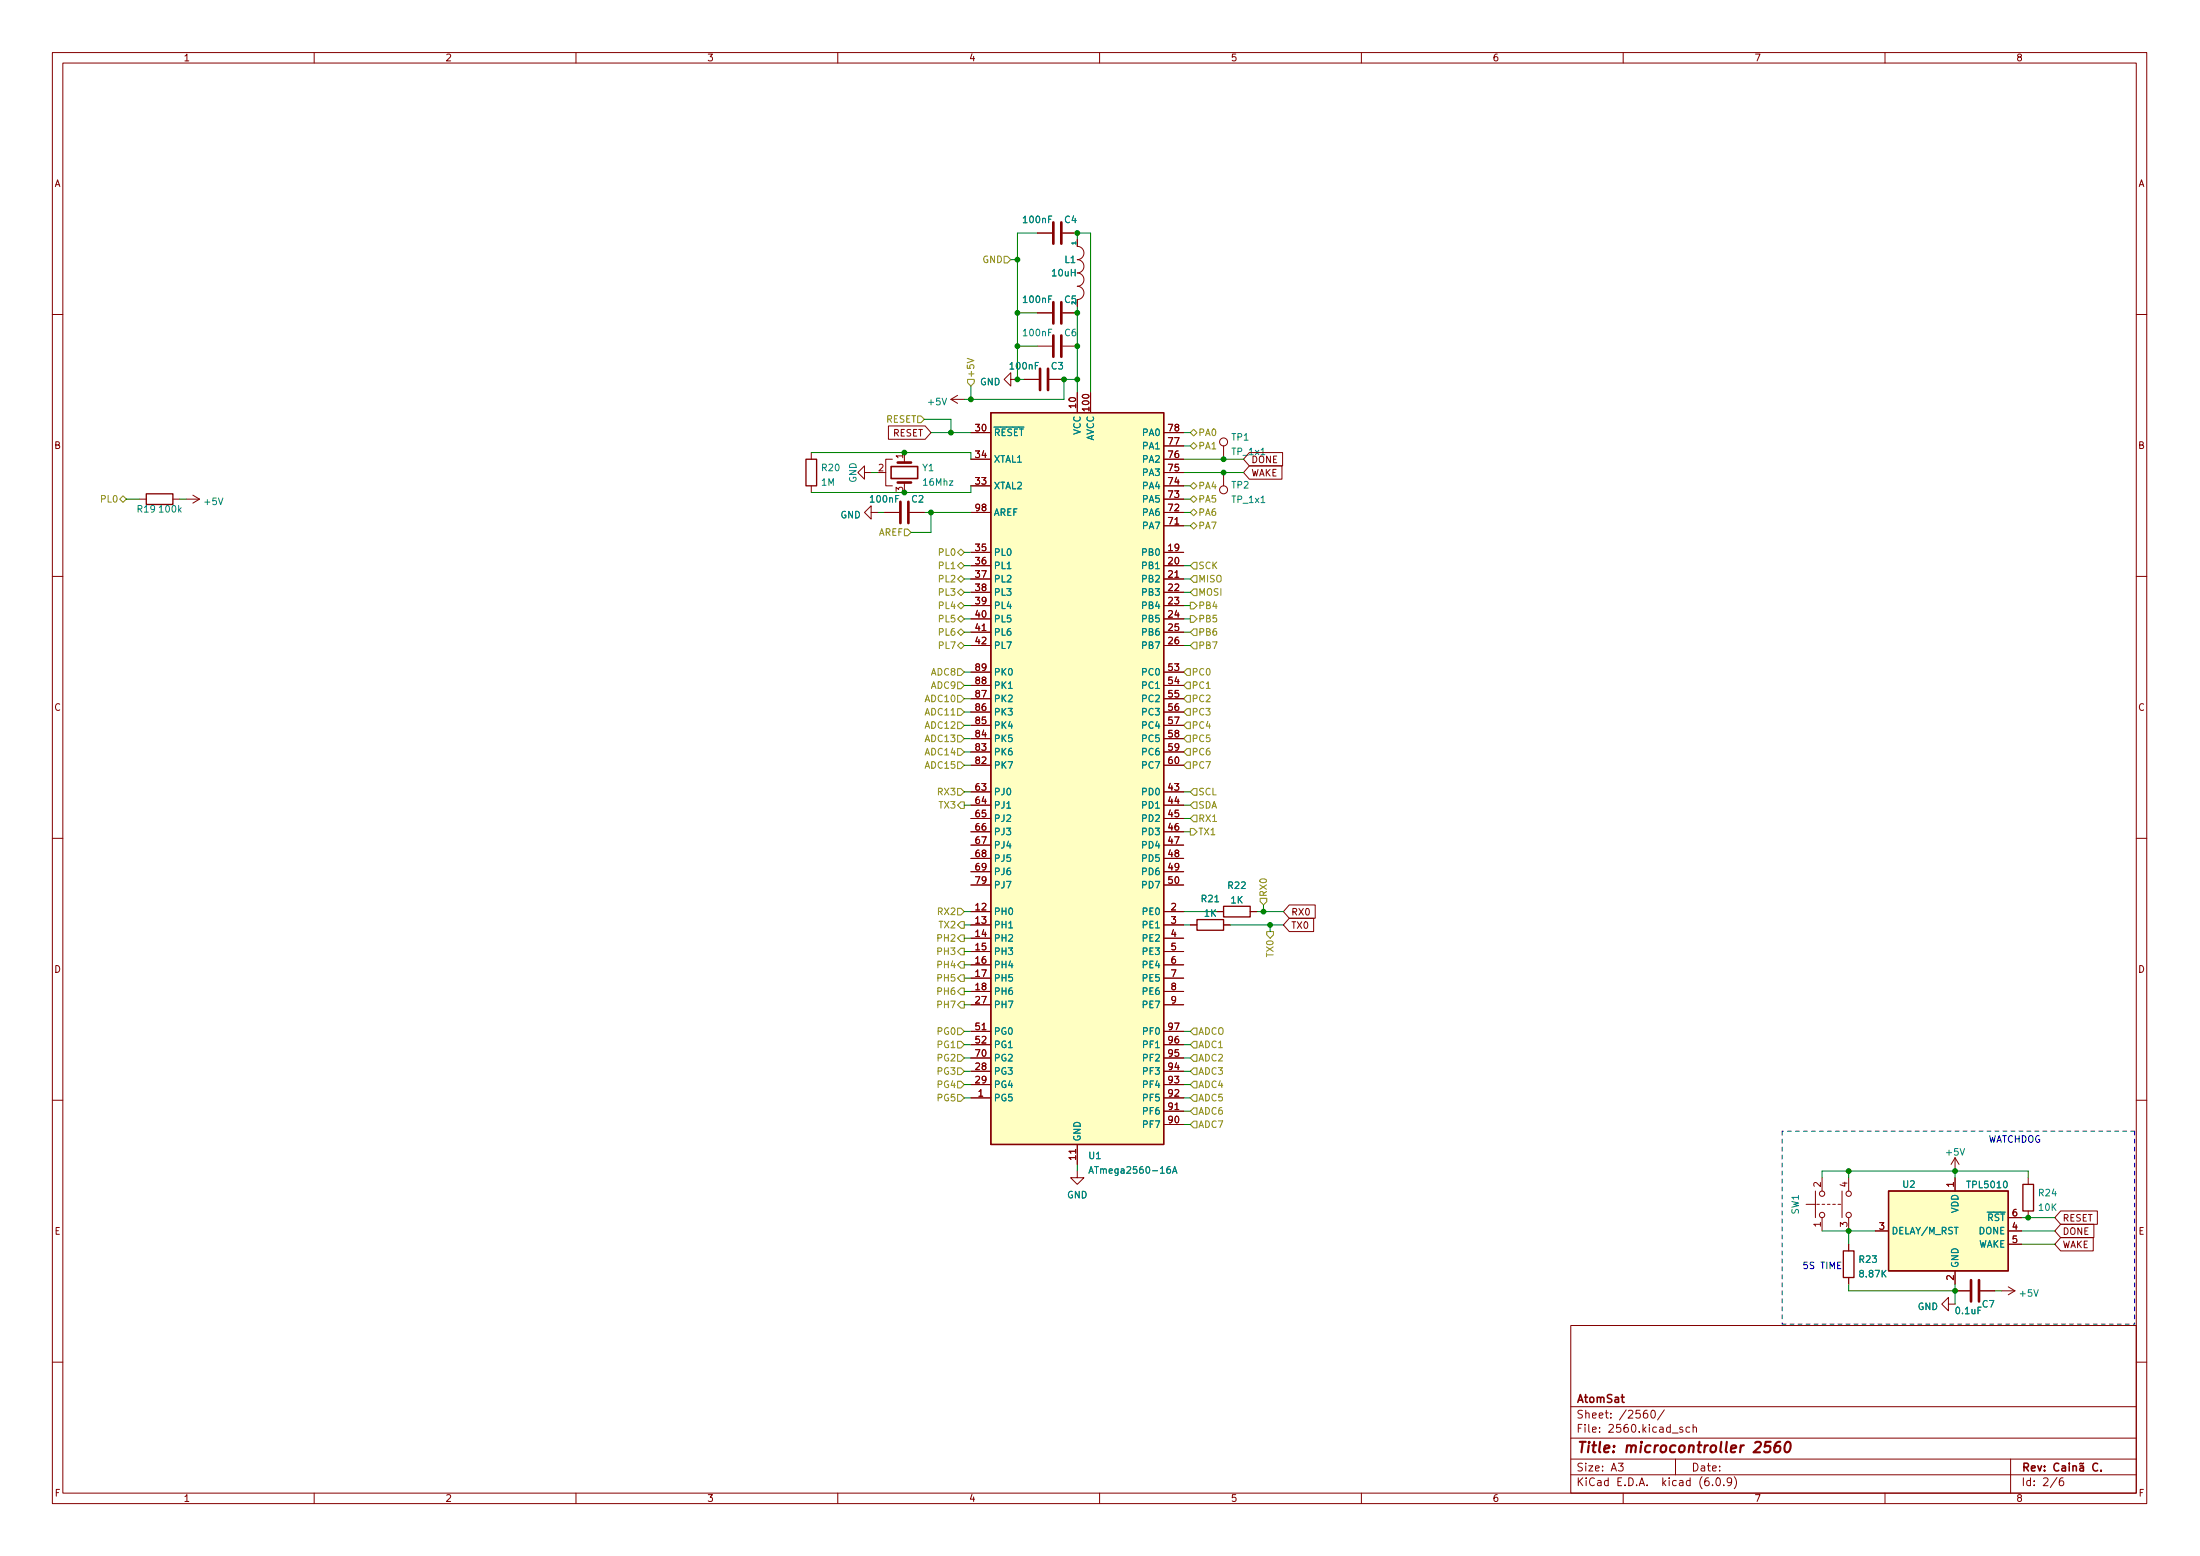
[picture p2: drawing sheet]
<svg xmlns="http://www.w3.org/2000/svg" width="420mm" height="297mm" viewBox="0 0 420 297" stroke-linecap="round" stroke-linejoin="round" font-family="sans-serif">
<g fill="none" stroke="#840000" stroke-width=".19">
<path d="M10 10h400v277h-400zM12 12h396v273h-396zM60 10v2M110 10v2M160 10v2M210 10v2M260 10v2M310 10v2M360 10v2M198.1 44.5h2.8M198.1 59.7h2.8M202.9 44.5h2.8"/>
<path d="M202.9 59.7h2.8M205.7 45.8v1.2a1.27 1.27 0 0 1 1.3 1.3 1.27 1.27 0 0 1-1.3 1.3 1.27 1.27 0 0 1 1.3 1.2 1.27 1.27 0 0 1-1.3 1.3 1.27 1.27 0 0 1 1.3 1.3 1.27 1.27 0 0 1-1.3 1.2 1.27 1.27 0 0 1 1.3 1.3 1.27 1.27 0 0 1-1.3 1.3M10 60h2M181.6 76.2l1.3 .8M181.6 76.2h2.5M182.9 75.5l-1.3 .7M193 72.4v-1.2l-1.2 1.2 1.2 1.3v-1.3h1.3M195.6 72.4h2.8M198.1 66.1h2.8M200.4 72.4h2.8M202.9 66.1h2.8M205.7 75v3.8"/>
<path d="M208.3 75v3.8M408 60h2M26.7 95.3h1.2M33 95.3h1.3M35.6 95.3h2.5M36.8 94.5l1.3 .8M38.1 95.3l-1.3 .7M154.9 86.4v1.3M154.9 92.7v1.3M165.1 90.2v-1.3l-1.3 1.3 1.3 1.3v-1.3h1.3M166.4 97.8v-1.2l-1.3 1.2 1.3 1.3v-1.3h1.2M168.9 97.8h2.8"/>
<path d="M169.7 81.3h7l1.1 1.3-1.1 1.3h-7zM170.4 87.7h-1.2v5h1.2M172.7 87.7v.6M172.7 92.1v.6M173.7 97.8h2.8M185.4 97.8h3.8M185.4 82.6h3.8M185.4 92.7h3.8M185.4 87.7h3.8M222.2 95.3h3.9M222.2 97.8h3.9M222.2 82.6h3.9"/>
<path d="M222.2 92.7h3.9M222.2 87.7h3.9M222.2 90.2h3.9M222.2 85.1h3.9M233.7 85.1v2.6M233.7 90.2v2.5M238.6 86.4h6.4v2.5h-6.4l-1.1-1.2zM238.6 88.9h6.2v2.6h-6.2l-1.1-1.3zM10 110h2M185.4 105.4h3.8M185.4 108h3.8M185.4 110.5h3.8"/>
<path d="M185.4 113.1h3.8M185.4 115.6h3.8M185.4 118.1h3.8M222.2 105.4h3.9M222.2 108h3.9M222.2 110.5h3.9M222.2 113.1h3.9M222.2 115.6h3.9M222.2 118.1h3.9M222.2 100.4h3.9M408 110h2M185.4 120.7h3.8"/>
<path d="M185.4 123.2h3.8M185.4 128.3h3.8M185.4 130.8h3.8M185.4 133.4h3.8M185.4 135.9h3.8M185.4 138.5h3.8M222.2 120.7h3.9M222.2 123.2h3.9M222.2 128.3h3.9M222.2 130.8h3.9M222.2 133.4h3.9M222.2 135.9h3.9"/>
<path d="M222.2 138.5h3.9M185.4 151.2h3.8M185.4 153.7h3.8M185.4 156.2h3.8M185.4 158.8h3.8M185.4 141h3.8M185.4 143.5h3.8M185.4 146.1h3.8M222.2 151.2h3.9M222.2 153.7h3.9M222.2 156.2h3.9M222.2 158.8h3.9"/>
<path d="M222.2 141h3.9M222.2 143.5h3.9M222.2 146.1h3.9M10 160h2M185.4 174h3.8M185.4 176.6h3.8M185.4 179.1h3.8M185.4 161.3h3.8M185.4 163.9h3.8M185.4 166.4h3.8M185.4 168.9h3.8M222.2 174h3.9"/>
<path d="M222.2 176.6h3.9M222.2 179.1h3.9M222.2 161.3h3.9M222.2 163.9h3.9M222.2 166.4h3.9M222.2 168.9h3.9M227.3 176.6h1.3M232.4 174h1.3M233.7 176.6h1.2M238.8 174h1.2M246.2 175.3h4.7v2.5h-4.7l-1.1-1.2zM246.2 172.8h5v2.5h-5l-1.1-1.3z"/>
<path d="M408 160h2M185.4 181.6h3.8M185.4 184.2h3.8M185.4 186.7h3.8M185.4 189.3h3.8M185.4 191.8h3.8M185.4 196.9h3.8M185.4 199.4h3.8M222.2 181.6h3.9M222.2 184.2h3.9M222.2 186.7h3.9M222.2 189.3h3.9"/>
<path d="M222.2 191.8h3.9M222.2 196.9h3.9M222.2 199.4h3.9M10 210h2M185.4 209.6h3.8M185.4 204.5h3.8M185.4 207h3.8M185.4 202h3.8M205.7 218.5v3.8M222.2 209.6h3.9M222.2 204.5h3.9M222.2 207h3.9"/>
<path d="M222.2 202h3.9M222.2 214.7h3.9M222.2 212.1h3.9M408 210h2M205.7 223.6v1.2h1.3l-1.3 1.3-1.2-1.3h1.2M344.9 229.9h1.8M346.7 227.4v5M347 229.9h.5M348 229.9h.5M348 224.8v2.6M348 232.4v2.6M349 229.9h.5"/>
<path d="M350 229.9h.5M351 229.9h.5M351.8 227.4v5M353.1 224.8v2.6M353.1 232.4v2.6M353.1 237.5v1.3M358.1 235h2.6M373.4 221l-.8 1.3M373.4 221v2.6M373.4 224.8v2.6M373.4 221l.7 1.3M383.5 235h2.6"/>
<path d="M383.5 237.5h2.6M383.5 232.4h2.6M387.3 224.8v1.3M387.3 231.2v1.2M393.5 236.3h6.3v2.5h-6.3l-1.1-1.3zM393.5 233.7h6.4v2.6h-6.4l-1.1-1.3zM393.5 231.2h7.1v2.5h-7.1l-1.1-1.3zM300 253h108v32h-108zM353.1 243.9v1.2M372.1 249v-1.3l-1.3 1.3 1.3 1.2v-1.2h1.3M373.4 246.4h2.8M373.4 242.6v2.5"/>
<path d="M378.2 246.4h2.8M382.3 246.4h2.5M383.5 245.7l1.3 .7M384.8 246.4l-1.3 .8M10 260h2M300 278.5h108M300 274.5h108M300 268.5h108M309.1 279.3h.9l-.5 .6 .4 .1v.7l-.2 .1-.6-.1M314.6 269.2a.6 .6 0 0 0-.7 .7v.5l.1 .2 .4 .1 .2-.1 .1-.5-.1-.2-.5-.1-.2 .3M315.5 269.3l.1-.1a.8 .8 0 0 1 .6 .8 .8 .8 0 0 1-.6 .7 1 1 0 0 1-.1-1.4zM317.9 269.1l-1.3 2"/>
<path d="M320 278.5v3M321.4 272.5l-.4-.1-.2 .2 .1 .2 .5 .2v.3h-.6M322.7 272.5l-.4-.1-.3 .3 .1 .6h.6M323.4 272.6l.2-.2 .3 .1 .1 .9M323.4 271.9v1.5M384 278.5v6.5M408 260h2M60 285v2M110 285v2M160 285v2M210 285v2M260 285v2"/>
<path d="M300 281.5h108M310 285v2M327.1 283.5v.1M327.9 282.2l.2-.1a.8 .8 0 0 1 .5 .8 .8 .8 0 0 1-.5 .7 1 1 0 0 1-.2-1.4zM329.2 283.5v.1M330.7 282.8l-.3 .2h-.3l-.2-.2 .1-.6 .4-.1 .2 .2a.99 .99 0 0 1-.3 1.3h-.3M331.2 281.9a1.72 1.72 0 0 1 0 2.3M360 285v2M392.9 282l-1.3 2M394 282.1a.6 .6 0 0 0-.7 .7v.5l.1 .2 .4 .1 .3-.1v-.5l-.1-.2-.4-.1-.3 .3"/>
<circle cx="233.7" cy="84.4" r=".76"/>
<circle cx="233.7" cy="93.5" r=".76"/>
<circle cx="348" cy="231.9" r=".51"/>
<circle cx="348" cy="227.9" r=".51"/>
<circle cx="353.1" cy="231.9" r=".51"/>
<circle cx="353.1" cy="227.9" r=".51"/>
</g>
<g fill="none" stroke="#840000" stroke-width=".3">
<path d="M170.2 89.1h5.1v2.2h-5.1zM389.2 279.8l.3 1 .4-1M390.5 279.9v.1M393.2 279.5a.6 .6 0 0 0-.8 0 .6 .6 0 0 0-.1 .7 .56 .56 0 0 0 .2 .5 .56 .56 0 0 0 .7 0M393.8 279.9h.6l.1 .9M395.2 279.3v.2M395.2 279.8v1M395.9 280l.2-.2 .4 .1v.9M395.9 279.8v1M397.3 279.9h.5l.1 .9M397.9 279.3l-.2 .2-.3-.2-.2 .2M400.6 279.5a.6 .6 0 0 0-.7 0 .6 .6 0 0 0-.2 .7 .56 .56 0 0 0 .3 .5 .56 .56 0 0 0 .6 0"/>
<path d="M386.5 280.1l.8-.1 .1-.2-.1-.3-.2-.2h-.6v1.5M386.9 280.1l.5 .7M388 280.3l.7-.1-.1-.3-.4-.1-.2 .2v.7h.6M390.5 280.7v.1M394.5 280.2h-.5a.29 .29 0 0 0-.3 .3 .29 .29 0 0 0 .3 .3l.5-.1M397.9 280.2h-.5a.29 .29 0 0 0-.2 .3 .29 .29 0 0 0 .2 .3l.5-.1M401.3 280.7v.1"/>
</g>
<path d="M338.2 275.2h-1l-.2 1 .3-.2 .7 .1 .1 .3-.1 .7-.4 .1h-.4l-.3-.1M340 275.2a.91 .91 0 0 0-1.1 .9l-.1 .8 .2 .2a.66 .66 0 0 0 1-.2v-.5l-.1-.3a.66 .66 0 0 0-1 .3M341.1 275.4a.46 .46 0 0 1 .5-.2 .46 .46 0 0 1 .3 .4 1.15 1.15 0 0 1-.7 1.6l-.2-.1a1.53 1.53 0 0 1 .1-1.7z" fill="none" stroke="#840000" stroke-width=".4"/>
<g fill="none" stroke="#840000" stroke-width=".51">
<path d="M201.2 42.5v4M201.2 57.7v4.1M202.7 42.5v4M202.7 57.7v4.1M198.6 70.4v4.1M200.2 70.4v4.1M201.2 64v4.1M202.7 64v4.1M171.4 88.3h2.6M171.4 92.1h2.6M172 95.8v4.1M173.5 95.8v4.1"/>
<path d="M376.4 244.4v4M378 244.4v4"/>
</g>
<path d="M189.2 78.8h33v139.7h-33zM27.9 94.3h5.1v2h-5.1zM153.9 87.7h2.1v5h-2.1zM228.6 175.6h5.1v2h-5.1zM233.7 173h5.1v2h-5.1zM352 238.8h2.1v5.1h-2.1zM360.7 227.4h22.8v15.2h-22.8zM386.3 226.1h2.1v5.1h-2.1z" fill="none" stroke="#840000" stroke-width=".25"/>
<g fill="#ffffc2" stroke="#ffffc2" stroke-width=".19">
<path d="M360.7 227.4h22.8v15.2h-22.8z"/>
<path d="M189.2 78.8h33v139.7h-33z"/>
</g>
<path d="M208 224l.4-1.3 .4 1.3M208.1 223.6h.6M223.9 224l.4-1.3 .5 1.3M224 223.6h.7" fill="none" stroke="#008484" stroke-width=".19"/>
<g fill="none" stroke="#848400" stroke-width=".19">
<path d="M191.8 48.9h.6l.6 .7-.6 .6h-.6zM175.3 79.4h.6l.6 .6-.6 .7h-.6zM184.7 68.4l1.3 .4-1.3 .5M184.8 72.4h1.3v.7l-.7 .6-.6-.6zM23.5 94.7l.6 .6-.6 .6-.6-.6zM227.3 85.1l.7-.6 .6 .6-.6 .7zM227.3 82.6l.7-.6 .6 .6-.6 .6zM227.3 95.3l.7-.6 .6 .6-.6 .6zM227.3 92.7l.7-.6 .6 .6-.6 .7zM227.3 97.8l.7-.6 .6 .6-.6 .7zM172.7 101h.7l.6 .6-.6 .7h-.7zM182.9 115.6l.6-.6 .6 .6-.6 .6z"/>
<path d="M182.9 110.5l.6-.6 .6 .6-.6 .7zM182.9 118.1l.6-.6 .6 .6-.6 .7zM182.9 113.1l.6-.7 .6 .7-.6 .6zM182.9 108l.6-.6 .6 .6-.6 .6zM182.9 105.4l.6-.6 .6 .6-.6 .7zM227.3 117.5h.7l.6 .6-.6 .7h-.7zM227.3 108l.7-.6h.6v1.2h-.6zM227.3 100.4l.7-.7 .6 .7-.6 .6zM227.3 115h.7l.6 .6-.6 .6h-.7zM227.3 110.5l.7-.6h.6v1.3h-.6zM228 112.4h.6v1.3h-.6l-.7-.6zM182.9 120.7l.6-.6 .6 .6-.6 .6z"/>
<path d="M182.9 123.2l.6-.6 .6 .6-.6 .7zM182.9 127.7h.6l.6 .6-.6 .6h-.6zM182.9 137.8h.6l.6 .7-.6 .6h-.6zM182.9 135.3h.6l.6 .6-.6 .7h-.6zM182.9 132.8h.6l.6 .6-.6 .6h-.6zM182.9 130.2h.6l.6 .6-.6 .7h-.6zM226.7 127.7h.6v1.2h-.6l-.6-.6zM226.7 132.8h.6v1.2h-.6l-.6-.6zM226.7 135.3h.6v1.3h-.6l-.6-.7zM226.7 130.2h.6v1.3h-.6l-.6-.7zM226.7 137.8h.6v1.3h-.6l-.6-.6zM227.3 123.2l.7-.6h.6v1.3h-.6z"/>
<path d="M227.3 120.7l.7-.6h.6v1.2h-.6zM182.9 150.5h.6l.6 .7-.6 .6h-.6zM182.9 142.9h.6l.6 .6-.6 .7h-.6zM182.9 140.4h.6l.6 .6-.6 .6h-.6zM182.9 145.5h.6l.6 .6-.6 .6h-.6zM183.5 153.1h.6v1.2h-.6l-.6-.6zM226.7 145.5h.6v1.2h-.6l-.6-.6zM226.7 140.4h.6v1.2h-.6l-.6-.6zM226.7 142.9h.6v1.3h-.6l-.6-.7zM227.3 158.2h.7l.6 .6-.6 .6h-.7zM228 150.5h.6v1.3h-.6l-.7-.6zM228 153.1h.6v1.2h-.6l-.7-.6z"/>
<path d="M228 155.6h.6v1.3h-.6l-.7-.7zM182.9 173.4h.6l.6 .6-.6 .7h-.6zM183.5 175.9h.6v1.3h-.6l-.6-.6zM183.5 178.5h.6v1.2h-.6l-.6-.6zM240.7 171.5h1.2v.6l-.6 .7-.6-.7zM241.9 177.8h1.3v.7l-.6 .6-.7-.6zM182.9 198.8h.6l.6 .6-.6 .7h-.6zM182.9 196.3h.6l.6 .6-.6 .6h-.6zM183.5 191.2h.6v1.2h-.6l-.6-.6zM183.5 183.6h.6v1.2h-.6l-.6-.6zM183.5 181h.6v1.3h-.6l-.6-.7zM183.5 186.1h.6v1.3h-.6l-.6-.7z"/>
<path d="M183.5 188.6h.6v1.3h-.6l-.6-.6zM228 198.8h.6v1.3h-.6l-.7-.7zM228 196.3h.6v1.2h-.6l-.7-.6zM182.9 201.3h.6l.6 .7-.6 .6h-.6zM182.9 209h.6l.6 .6-.6 .6h-.6zM182.9 206.4h.6l.6 .6-.6 .7h-.6zM182.9 203.9h.6l.6 .6-.6 .6h-.6zM227.3 214.7l.7-.7h.6v1.3h-.6zM227.3 204.5l.7-.6h.6v1.2h-.6zM228 211.5h.6v1.3h-.6l-.7-.7zM228 209h.6v1.2h-.6l-.7-.6zM228 206.4h.6v1.3h-.6l-.7-.7z"/>
<path d="M228 201.3h.6v1.3h-.6l-.7-.6z"/>
</g>
<path d="M351.6 240.9h-.6v1.3h.6" fill="none" stroke="#0000c2" stroke-width=".19"/>
<path d="M340.4 215.9v36.9M407.7 215.9h-67.3M407.7 215.9v36.9M340.4 252.8h67.3" fill="none" stroke="#0000c2" stroke-width=".19" stroke-dasharray=".8 .8"/>
<g fill="none" stroke="#008400" stroke-width=".19">
<path d="M193 49.6h1.3M194.3 59.7h3.8M198.1 44.5h-3.8v27.9h1.3M205.7 45.8v-1.3h2.6v30.5M205.7 58.5v16.5M185.4 73.7v2.5M194.3 66.1h3.8M205.7 72.4h-2.5v3.8h-19.1M24.1 95.3h2.6M34.3 95.3h1.3M154.9 86.4h30.5v1.3M166.4 90.2h1.2"/>
<path d="M167.6 97.8h1.3M176.5 80h5.1v2.6M176.5 97.8h8.9M177.8 97.8v3.8h-3.8M177.8 82.6h7.6M185.4 92.7v1.3h-30.5M226.1 97.8h1.2M226.1 90.2h11.4M226.1 95.3h1.2M226.1 82.6h1.2M226.1 87.7h11.4M226.1 85.1h1.2"/>
<path d="M226.1 92.7h1.2M184.1 108h1.3M184.1 105.4h1.3M184.1 115.6h1.3M184.1 110.5h1.3M184.1 113.1h1.3M184.1 118.1h1.3M226.1 108h1.2M226.1 115.6h1.2M226.1 110.5h1.2M226.1 113.1h1.2M226.1 118.1h1.2"/>
<path d="M226.1 100.4h1.2M184.1 120.7h1.3M184.1 128.3h1.3M184.1 123.2h1.3M184.1 138.5h1.3M184.1 130.8h1.3M184.1 135.9h1.3M184.1 133.4h1.3M226.1 120.7h1.2M226.1 123.2h1.2M184.1 151.2h1.3M184.1 146.1h1.3"/>
<path d="M184.1 153.7h1.3M184.1 141h1.3M184.1 143.5h1.3M226.1 151.2h1.2M226.1 153.7h1.2M226.1 156.2h1.2M226.1 158.8h1.2M184.1 174h1.3M184.1 176.6h1.3M184.1 179.1h1.3M226.1 174h6.3M226.1 176.6h1.2"/>
<path d="M234.9 176.6h10.2M240 174h5.1M241.3 172.8v1.2M242.6 176.6v1.2M184.1 196.9h1.3M184.1 181.6h1.3M184.1 186.7h1.3M184.1 184.2h1.3M184.1 199.4h1.3M184.1 191.8h1.3M184.1 189.3h1.3M226.1 196.9h1.2"/>
<path d="M226.1 199.4h1.2M184.1 207h1.3M184.1 204.5h1.3M184.1 209.6h1.3M184.1 202h1.3M226.1 207h1.2M226.1 204.5h1.2M226.1 209.6h1.2M226.1 212.1h1.2M226.1 214.7h1.2M226.1 202h1.2M205.7 222.3v1.3"/>
<path d="M348 224.8v-1.2h39.3v1.2M348 235h10.1M353.1 223.6v1.2M353.1 235v2.5M373.4 223.6v1.2M386.1 235h6.3M386.1 232.4h6.3M386.1 237.5h6.3M353.1 245.1v1.3h20.3M373.4 245.1v3.9M381 246.4h1.3"/>
</g>
<g fill="#008400" stroke="#008400" stroke-width=".19">
<circle cx="172.7" cy="94" r=".46"/>
<circle cx="177.8" cy="97.8" r=".46"/>
<circle cx="233.7" cy="90.2" r=".46"/>
<circle cx="233.7" cy="87.7" r=".46"/>
<circle cx="172.7" cy="86.4" r=".46"/>
<circle cx="181.6" cy="82.6" r=".46"/>
<circle cx="205.7" cy="66.1" r=".46"/>
<circle cx="194.3" cy="66.1" r=".46"/>
<circle cx="194.3" cy="59.7" r=".46"/>
<circle cx="205.7" cy="59.7" r=".46"/>
<circle cx="194.3" cy="49.6" r=".46"/>
<circle cx="203.2" cy="72.4" r=".46"/>
<circle cx="205.7" cy="72.4" r=".46"/>
<circle cx="205.7" cy="44.5" r=".46"/>
<circle cx="185.4" cy="76.2" r=".46"/>
<circle cx="194.3" cy="72.4" r=".46"/>
<circle cx="353.1" cy="223.6" r=".46"/>
<circle cx="373.4" cy="223.6" r=".46"/>
<circle cx="373.4" cy="246.4" r=".46"/>
<circle cx="387.3" cy="232.4" r=".46"/>
<circle cx="353.1" cy="235" r=".46"/>
<circle cx="241.3" cy="174" r=".46"/>
<circle cx="242.6" cy="176.6" r=".46"/>
</g>
<text font-size="2.8" fill="#840000" x="301" y="277.3">Title: microcontroller 2560</text>
<g font-size="2.1" fill="#840000">
<text x="301" y="267.8">AtomSat</text>
<text x="301" y="273.5">File: 2560.kicad_sch</text>
<text x="301" y="270.8">Sheet: /2560/</text>
<text x="301" y="280.9">Size: A3</text>
<text x="323" y="280.9">Date:</text>
<text x="301" y="283.7">KiCad E.D.A. kicad (6.0.9)</text>
<text x="386" y="283.7">Id: 2/6</text>
</g>
<g font-size="1.8" fill="#840000">
<text x="35" y="11.7">1</text>
<text x="85" y="11.7">2</text>
<text x="135" y="11.7">3</text>
<text x="185" y="11.7">4</text>
<text x="235" y="11.7">5</text>
<text x="285" y="11.7">6</text>
<text x="335" y="11.7">7</text>
<text x="385" y="11.7">8</text>
<text x="10.3" y="35.7">A</text>
<text x="408.3" y="35.7">A</text>
<text x="205.5" y="77.9" transform="rotate(-90 205.5 77.9)">10</text>
<text x="170.5" y="83.3">RESET</text>
<text x="186.3" y="82.3">30</text>
<text x="208" y="78.3" transform="rotate(-90 208 78.3)">100</text>
<text x="223.2" y="82.3">78</text>
<text x="10.3" y="85.7">B</text>
<text x="167.8" y="90">2</text>
<text x="172.5" y="87.5" transform="rotate(-90 172.5 87.5)">1</text>
<text x="186.3" y="87.4">34</text>
<text x="223.2" y="90">75</text>
<text x="223.2" y="87.4">76</text>
<text x="223.2" y="84.9">77</text>
<text x="238.9" y="88.4">DONE</text>
<text x="408.3" y="85.7">B</text>
<text x="172.5" y="93.9" transform="rotate(-90 172.5 93.9)">3</text>
<text x="186.3" y="92.5">33</text>
<text x="223.2" y="95">73</text>
<text x="223.2" y="92.5">74</text>
<text x="238.9" y="90.9">WAKE</text>
<text x="186.3" y="97.6">98</text>
<text x="223.2" y="100.1">71</text>
<text x="223.2" y="97.6">72</text>
<text x="186.3" y="105.2">35</text>
<text x="186.3" y="107.7">36</text>
<text x="223.2" y="105.2">19</text>
<text x="223.2" y="107.7">20</text>
<text x="186.3" y="110.3">37</text>
<text x="186.3" y="112.8">38</text>
<text x="223.2" y="110.3">21</text>
<text x="223.2" y="112.8">22</text>
<text x="186.3" y="115.4">39</text>
<text x="186.3" y="117.9">40</text>
<text x="223.2" y="115.4">23</text>
<text x="223.2" y="117.9">24</text>
<text x="186.3" y="120.4">41</text>
<text x="186.3" y="123">42</text>
<text x="223.2" y="120.4">25</text>
<text x="223.2" y="123">26</text>
<text x="186.3" y="130.6">88</text>
<text x="186.3" y="128.1">89</text>
<text x="223.2" y="128.1">53</text>
<text x="223.2" y="130.6">54</text>
<text x="10.3" y="135.7">C</text>
<text x="186.3" y="135.7">86</text>
<text x="186.3" y="133.1">87</text>
<text x="223.2" y="133.1">55</text>
<text x="223.2" y="135.7">56</text>
<text x="408.3" y="135.7">C</text>
<text x="186.3" y="143.3">83</text>
<text x="186.3" y="140.8">84</text>
<text x="186.3" y="138.2">85</text>
<text x="223.2" y="138.2">57</text>
<text x="223.2" y="140.8">58</text>
<text x="223.2" y="143.3">59</text>
<text x="186.3" y="145.8">82</text>
<text x="223.2" y="145.8">60</text>
<text x="186.3" y="150.9">63</text>
<text x="186.3" y="153.5">64</text>
<text x="186.3" y="156">65</text>
<text x="223.2" y="150.9">43</text>
<text x="223.2" y="153.5">44</text>
<text x="223.2" y="156">45</text>
<text x="186.3" y="158.5">66</text>
<text x="186.3" y="161.1">67</text>
<text x="223.2" y="158.5">46</text>
<text x="223.2" y="161.1">47</text>
<text x="186.3" y="163.6">68</text>
<text x="186.3" y="166.2">69</text>
<text x="223.2" y="163.6">48</text>
<text x="223.2" y="166.2">49</text>
<text x="186.3" y="173.8">12</text>
<text x="186.3" y="168.7">79</text>
<text x="223.2" y="168.7">50</text>
<text x="223.7" y="173.8">2</text>
<text x="186.3" y="176.3">13</text>
<text x="186.3" y="178.9">14</text>
<text x="223.7" y="176.3">3</text>
<text x="223.7" y="178.9">4</text>
<text x="246.5" y="177.3">TX0</text>
<text x="246.5" y="174.8">RX0</text>
<text x="10.3" y="185.7">D</text>
<text x="186.3" y="181.4">15</text>
<text x="186.3" y="183.9">16</text>
<text x="223.7" y="181.4">5</text>
<text x="223.7" y="183.9">6</text>
<text x="408.3" y="185.7">D</text>
<text x="186.3" y="186.5">17</text>
<text x="186.3" y="189">18</text>
<text x="186.3" y="191.6">27</text>
<text x="223.7" y="186.5">7</text>
<text x="223.7" y="189">8</text>
<text x="223.7" y="191.6">9</text>
<text x="186.3" y="196.6">51</text>
<text x="223.2" y="196.6">97</text>
<text x="186.3" y="199.2">52</text>
<text x="186.3" y="201.7">70</text>
<text x="223.2" y="201.7">95</text>
<text x="223.2" y="199.2">96</text>
<text x="186.3" y="204.3">28</text>
<text x="186.3" y="206.8">29</text>
<text x="186.8" y="209.3">1</text>
<text x="223.2" y="209.3">92</text>
<text x="223.2" y="206.8">93</text>
<text x="223.2" y="204.3">94</text>
<text x="223.2" y="214.4">90</text>
<text x="223.2" y="211.9">91</text>
<text x="205.5" y="221.4" transform="rotate(-90 205.5 221.4)">11</text>
<text x="347.7" y="226.6" transform="rotate(-90 347.7 226.6)">2</text>
<text x="352.8" y="226.6" transform="rotate(-90 352.8 226.6)">4</text>
<text x="373.1" y="226.6" transform="rotate(-90 373.1 226.6)">1</text>
<text x="384.3" y="232.2">6</text>
<text x="393.9" y="233.2">RESET</text>
<text x="10.4" y="235.7">E</text>
<text x="347.7" y="234.2" transform="rotate(-90 347.7 234.2)">1</text>
<text x="352.8" y="234.2" transform="rotate(-90 352.8 234.2)">3</text>
<text x="358.9" y="234.7">3</text>
<text x="384.3" y="234.7">4</text>
<text x="384.3" y="237.3">5</text>
<text x="393.9" y="238.3">WAKE</text>
<text x="393.9" y="235.7">DONE</text>
<text x="408.4" y="235.7">E</text>
<text x="373.1" y="244.4" transform="rotate(-90 373.1 244.4)">2</text>
<text x="10.4" y="285.7">F</text>
<text x="35" y="286.7">1</text>
<text x="85" y="286.7">2</text>
<text x="135" y="286.7">3</text>
<text x="185" y="286.7">4</text>
<text x="235" y="286.7">5</text>
<text x="285" y="286.7">6</text>
<text x="335" y="286.7">7</text>
<text x="385" y="286.7">8</text>
<text x="408.4" y="285.7">F</text>
</g>
<g font-size="1.8" fill="#008484">
<text x="195.6" y="42.6">100nF</text>
<text x="203.3" y="42.6">C4</text>
<text x="201" y="52.7">10uH</text>
<text x="203.4" y="50.2">L1</text>
<text x="195.6" y="57.8">100nF</text>
<text x="203.3" y="57.8">C5</text>
<text x="195.6" y="64.2">100nF</text>
<text x="203.3" y="64.2">C6</text>
<text x="193" y="70.5">100nF</text>
<text x="200.8" y="70.5">C3</text>
<text x="177.4" y="77.4">+5V</text>
<text x="187.2" y="73.5">GND</text>
<text x="189.7" y="83.2">~{RESET}</text>
<text x="206.4" y="83" transform="rotate(-90 206.4 83)">VCC</text>
<text x="218.3" y="83.2">PA0</text>
<text x="157" y="89.9">R20</text>
<text x="176.2" y="89.9">Y1</text>
<text x="189.7" y="88.3">XTAL1</text>
<text x="208.9" y="84.3" transform="rotate(-90 208.9 84.3)">AVCC</text>
<text x="218.3" y="88.3">PA2</text>
<text x="218.3" y="85.8">PA1</text>
<text x="235.3" y="84.1">TP1</text>
<text x="235.4" y="86.9">TP_1x1</text>
<text x="156.9" y="92.7">1M</text>
<text x="163.6" y="92.2" transform="rotate(-90 163.6 92.2)">GND</text>
<text x="166.4" y="95.9">100nF</text>
<text x="174.1" y="95.9">C2</text>
<text x="176.4" y="92.7">16Mhz</text>
<text x="189.7" y="93.4">XTAL2</text>
<text x="218.3" y="95.9">PA5</text>
<text x="218.3" y="93.4">PA4</text>
<text x="218.3" y="90.8">PA3</text>
<text x="235.3" y="93.2">TP2</text>
<text x="26.3" y="97.8">R19</text>
<text x="30.6" y="97.8">100k</text>
<text x="39.2" y="96.4">+5V</text>
<text x="160.5" y="98.9">GND</text>
<text x="189.7" y="98.5">AREF</text>
<text x="218.3" y="101">PA7</text>
<text x="218.3" y="98.5">PA6</text>
<text x="235.4" y="96">TP_1x1</text>
<text x="189.7" y="106.1">PL0</text>
<text x="218.3" y="106.1">PB0</text>
<text x="189.7" y="108.6">PL1</text>
<text x="189.7" y="111.2">PL2</text>
<text x="189.7" y="113.7">PL3</text>
<text x="218.3" y="108.6">PB1</text>
<text x="218.3" y="111.2">PB2</text>
<text x="218.3" y="113.7">PB3</text>
<text x="189.7" y="116.2">PL4</text>
<text x="189.7" y="118.8">PL5</text>
<text x="218.3" y="116.2">PB4</text>
<text x="218.3" y="118.8">PB5</text>
<text x="189.7" y="121.3">PL6</text>
<text x="189.7" y="123.9">PL7</text>
<text x="218.3" y="121.3">PB6</text>
<text x="218.3" y="123.9">PB7</text>
<text x="189.7" y="131.5">PK1</text>
<text x="189.7" y="128.9">PK0</text>
<text x="218.3" y="128.9">PC0</text>
<text x="218.3" y="131.5">PC1</text>
<text x="189.7" y="136.6">PK3</text>
<text x="189.7" y="134">PK2</text>
<text x="218.3" y="134">PC2</text>
<text x="218.3" y="136.6">PC3</text>
<text x="189.7" y="141.6">PK5</text>
<text x="189.7" y="139.1">PK4</text>
<text x="218.3" y="139.1">PC4</text>
<text x="218.3" y="141.6">PC5</text>
<text x="189.7" y="146.7">PK7</text>
<text x="189.7" y="144.2">PK6</text>
<text x="218.3" y="144.2">PC6</text>
<text x="218.3" y="146.7">PC7</text>
<text x="189.7" y="151.8">PJ0</text>
<text x="189.7" y="154.3">PJ1</text>
<text x="218.3" y="151.8">PD0</text>
<text x="218.3" y="154.3">PD1</text>
<text x="189.7" y="156.9">PJ2</text>
<text x="189.7" y="159.4">PJ3</text>
<text x="189.7" y="162">PJ4</text>
<text x="218.3" y="156.9">PD2</text>
<text x="218.3" y="159.4">PD3</text>
<text x="218.3" y="162">PD4</text>
<text x="189.7" y="164.5">PJ5</text>
<text x="189.7" y="167">PJ6</text>
<text x="218.3" y="164.5">PD5</text>
<text x="218.3" y="167">PD6</text>
<text x="189.7" y="169.6">PJ7</text>
<text x="218.3" y="169.6">PD7</text>
<text x="229.5" y="172.2">R21</text>
<text x="234.6" y="169.7">R22</text>
<text x="235.1" y="172.5">1K</text>
<text x="189.7" y="174.7">PH0</text>
<text x="189.7" y="177.2">PH1</text>
<text x="189.7" y="179.7">PH2</text>
<text x="218.4" y="174.7">PE0</text>
<text x="218.4" y="177.2">PE1</text>
<text x="218.4" y="179.7">PE2</text>
<text x="230" y="175">1K</text>
<text x="189.7" y="182.3">PH3</text>
<text x="189.7" y="184.8">PH4</text>
<text x="218.4" y="182.3">PE3</text>
<text x="218.4" y="184.8">PE4</text>
<text x="189.7" y="187.4">PH5</text>
<text x="189.7" y="189.9">PH6</text>
<text x="218.4" y="187.4">PE5</text>
<text x="218.4" y="189.9">PE6</text>
<text x="189.7" y="192.4">PH7</text>
<text x="189.7" y="197.5">PG0</text>
<text x="218.4" y="192.4">PE7</text>
<text x="218.5" y="197.5">PF0</text>
<text x="189.7" y="200.1">PG1</text>
<text x="189.7" y="202.6">PG2</text>
<text x="218.5" y="202.6">PF2</text>
<text x="218.5" y="200.1">PF1</text>
<text x="189.7" y="205.1">PG3</text>
<text x="189.7" y="207.7">PG4</text>
<text x="218.5" y="207.7">PF4</text>
<text x="218.5" y="205.1">PF3</text>
<text x="189.7" y="210.2">PG5</text>
<text x="218.5" y="215.3">PF7</text>
<text x="218.5" y="212.8">PF6</text>
<text x="218.5" y="210.2">PF5</text>
<text x="206.4" y="218" transform="rotate(-90 206.4 218)">GND</text>
<text x="208" y="221.3">U1</text>
<text x="371.8" y="220.6">+5V</text>
<text x="209" y="224">ATmega2560-16A</text>
<text x="363.4" y="226.7">U2</text>
<text x="375.9" y="226.8">TPL5010</text>
<text x="203.8" y="228.8">GND</text>
<text x="343.5" y="231.8" transform="rotate(-90 343.5 231.8)">SW1</text>
<text x="374" y="231.6" transform="rotate(-90 374 231.6)">VDD</text>
<text x="378.1" y="233.1">~{RST}</text>
<text x="389.4" y="228.4">R24</text>
<text x="389.4" y="231.1">10K</text>
<text x="361.2" y="235.6">DELAY/M_RST</text>
<text x="377.6" y="238.2">WAKE</text>
<text x="377.9" y="235.6">DONE</text>
<text x="355.1" y="241.1">R23</text>
<text x="355.3" y="243.8">8.87K</text>
<text x="374" y="242.1" transform="rotate(-90 374 242.1)">GND</text>
<text x="366.2" y="250.1">GND</text>
<text x="373.6" y="250.9">0.1uF</text>
<text x="378.6" y="249.6">C7</text>
<text x="385.9" y="247.5">+5V</text>
</g>
<g font-size="1.8" fill="#848400">
<text x="187.6" y="50.2">GND</text>
<text x="186.1" y="72.2" transform="rotate(-90 186.1 72.2)">+5V</text>
<text x="169.2" y="80.7">RESET</text>
<text x="228.8" y="83.2">PA0</text>
<text x="228.8" y="85.8">PA1</text>
<text x="19.4" y="95.9">PL0</text>
<text x="228.8" y="95.9">PA5</text>
<text x="228.8" y="93.4">PA4</text>
<text x="228.8" y="98.5">PA6</text>
<text x="228.8" y="101">PA7</text>
<text x="167.7" y="102.3">AREF</text>
<text x="179.4" y="106.1">PL0</text>
<text x="179.4" y="111.2">PL2</text>
<text x="179.4" y="113.7">PL3</text>
<text x="179.4" y="108.6">PL1</text>
<text x="228.8" y="113.7">MOSI</text>
<text x="228.8" y="108.6">SCK</text>
<text x="228.8" y="111.2">MISO</text>
<text x="179.4" y="116.2">PL4</text>
<text x="179.4" y="118.8">PL5</text>
<text x="228.8" y="118.8">PB5</text>
<text x="228.8" y="116.2">PB4</text>
<text x="179.4" y="121.3">PL6</text>
<text x="179.4" y="123.9">PL7</text>
<text x="228.8" y="123.9">PB7</text>
<text x="228.8" y="121.3">PB6</text>
<text x="177.9" y="128.9">ADC8</text>
<text x="177.9" y="131.5">ADC9</text>
<text x="227.5" y="128.9">PC0</text>
<text x="227.5" y="131.5">PC1</text>
<text x="176.9" y="136.6">ADC11</text>
<text x="176.9" y="134">ADC10</text>
<text x="227.5" y="134">PC2</text>
<text x="227.5" y="136.6">PC3</text>
<text x="176.9" y="139.1">ADC12</text>
<text x="176.9" y="141.6">ADC13</text>
<text x="227.5" y="141.6">PC5</text>
<text x="227.5" y="139.1">PC4</text>
<text x="176.9" y="144.2">ADC14</text>
<text x="176.9" y="146.7">ADC15</text>
<text x="227.5" y="146.7">PC7</text>
<text x="227.5" y="144.2">PC6</text>
<text x="179.2" y="151.8">RX3</text>
<text x="179.4" y="154.3">TX3</text>
<text x="228.8" y="151.8">SCL</text>
<text x="228.8" y="154.3">SDA</text>
<text x="228.8" y="159.4">TX1</text>
<text x="228.8" y="156.9">RX1</text>
<text x="241.9" y="171.3" transform="rotate(-90 241.9 171.3)">RX0</text>
<text x="179.2" y="174.7">RX2</text>
<text x="179.2" y="179.7">PH2</text>
<text x="179.4" y="177.2">TX2</text>
<text x="179.2" y="184.8">PH4</text>
<text x="179.2" y="182.3">PH3</text>
<text x="243.2" y="182.5" transform="rotate(-90 243.2 182.5)">TX0</text>
<text x="179.2" y="187.4">PH5</text>
<text x="179.2" y="189.9">PH6</text>
<text x="179.2" y="197.5">PG0</text>
<text x="179.2" y="192.4">PH7</text>
<text x="228.8" y="197.5">ADCO</text>
<text x="179.2" y="200.1">PG1</text>
<text x="179.2" y="202.6">PG2</text>
<text x="228.8" y="200.1">ADC1</text>
<text x="228.8" y="202.6">ADC2</text>
<text x="179.2" y="207.7">PG4</text>
<text x="179.2" y="205.1">PG3</text>
<text x="228.8" y="207.7">ADC4</text>
<text x="228.8" y="205.1">ADC3</text>
<text x="179.2" y="210.2">PG5</text>
<text x="228.8" y="212.8">ADC6</text>
<text x="228.8" y="215.3">ADC7</text>
<text x="228.8" y="210.2">ADC5</text>
</g>
<g font-size="1.8" fill="#0000c2">
<text x="379.7" y="218.1">WATCHDOG</text>
<text x="344.2" y="242.3">5S TIME</text>
</g>
<g font-size="1.1" fill="#008484">
<text x="205.5" y="46.7" transform="rotate(-90 205.5 46.7)">1</text>
<text x="205.5" y="58.1" transform="rotate(-90 205.5 58.1)">2</text>
</g>
</svg>
